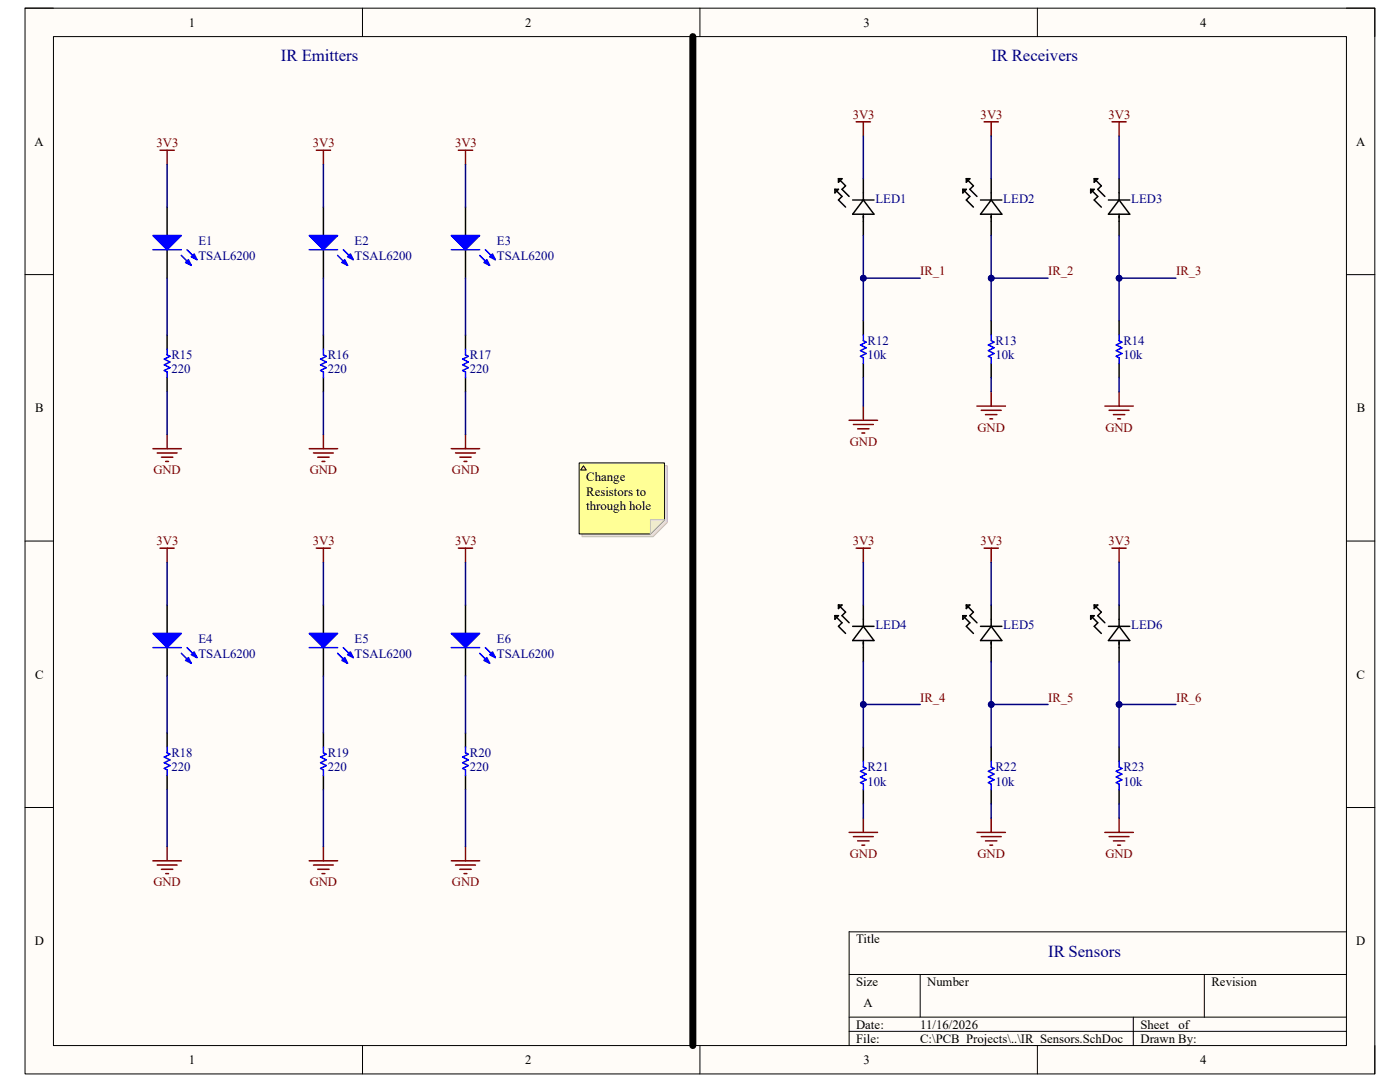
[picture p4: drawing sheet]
<svg xmlns="http://www.w3.org/2000/svg" width="279mm" height="216mm" viewBox="0 0 279 216" stroke-linecap="round" stroke-linejoin="round" font-family="sans-serif">
<path d="M5 1.6h269.4v212.7h-269.4z" fill-rule="evenodd" fill="#fffcf8"/>
<path d="M5 1.6h269.4v212.7h-269.4z" fill="none" stroke="#000" stroke-width=".2"/>
<path d="M10.7 7.3h258v201.3h-258z" fill-rule="evenodd" fill="#fffcf8"/>
<g fill="none" stroke="#000" stroke-width=".2">
<path d="M5 1.6h5.7M10.7 7.3h258v201.3h-258zM72.3 1.6v5.7M139.7 1.6v5.7M207 1.6v5.7M268.7 1.6h5.7v5.7M5 54.8h5.7M268.7 54.8h5.7M5 108h5.7M268.7 108h5.7M5 161.1h5.7M268.7 161.1h5.7"/>
<path d="M169.5 194.4h99.2M183.6 194.4v8.6M240.3 194.4v8.6M268.7 185.9h-99.2v22.7M72.3 208.6v5.7M139.7 208.6v5.7M169.5 203h99.2M169.5 205.8h99.2M207 208.6v5.7M226.2 203v5.6M274.4 208.6v5.7"/>
</g>
<path d="M33.4 41.3v5.7M33.4 49.8v5.7" fill="none" stroke="#000" stroke-width=".3"/>
<path d="M30.5 47h5.7l-2.8 2.8z" fill="#00f"/>
<path d="M30.5 47h5.7l-2.8 2.8zM36.2 51l2 1.9M37.3 49.8l2 2" fill="none" stroke="#00f" stroke-width=".3"/>
<path d="M37.6 51.8l.6 1.1-1.2-.5z" fill="#00f"/>
<path d="M37.6 51.8l.6 1.1-1.2-.5z" fill="none" stroke="#00f" stroke-width=".3"/>
<path d="M38.2 51.2l.5-.5 .6 1.1z" fill="#00f"/>
<path d="M30.5 49.8h5.7M38.2 51.2l.5-.5 .6 1.1z" fill="none" stroke="#00f" stroke-width=".3"/>
<path d="M64.5 41.3v5.7M64.5 49.8v5.7" fill="none" stroke="#000" stroke-width=".3"/>
<path d="M61.7 47h5.7l-2.9 2.8z" fill="#00f"/>
<path d="M61.7 47h5.7l-2.9 2.8zM67.4 51l2 1.9M68.5 49.8l2 2" fill="none" stroke="#00f" stroke-width=".3"/>
<path d="M68.8 51.8l.6 1.1-1.2-.5z" fill="#00f"/>
<path d="M68.8 51.8l.6 1.1-1.2-.5z" fill="none" stroke="#00f" stroke-width=".3"/>
<path d="M69.9 50.7l.6 1.1-1.1-.6z" fill="#00f"/>
<path d="M61.7 49.8h5.7M69.9 50.7l.6 1.1-1.1-.6z" fill="none" stroke="#00f" stroke-width=".3"/>
<path d="M92.9 41.3v5.7M92.9 49.8v5.7" fill="none" stroke="#000" stroke-width=".3"/>
<path d="M90.1 47h5.6l-2.8 2.8z" fill="#00f"/>
<path d="M90.1 47h5.6l-2.8 2.8zM95.7 51l2 1.9M96.9 49.8l2 2" fill="none" stroke="#00f" stroke-width=".3"/>
<path d="M97.1 51.8l.6 1.1-1.1-.5z" fill="#00f"/>
<path d="M97.1 51.8l.6 1.1-1.1-.5z" fill="none" stroke="#00f" stroke-width=".3"/>
<path d="M97.7 51.2l.6-.5 .6 1.1z" fill="#00f"/>
<path d="M90.1 49.8h5.6M97.7 51.2l.6-.5 .6 1.1z" fill="none" stroke="#00f" stroke-width=".3"/>
<path d="M33.4 120.7v5.7M33.4 129.2v5.7" fill="none" stroke="#000" stroke-width=".3"/>
<path d="M30.5 126.4h5.7l-2.8 2.8z" fill="#00f"/>
<path d="M30.5 126.4h5.7l-2.8 2.8zM36.2 130.4l2 1.9M37.3 129.2l2 2" fill="none" stroke="#00f" stroke-width=".3"/>
<path d="M37 131.8l.6-.6 .6 1.1z" fill="#00f"/>
<path d="M37 131.8l.6-.6 .6 1.1z" fill="none" stroke="#00f" stroke-width=".3"/>
<path d="M38.2 130.6l.5-.5 .6 1.1z" fill="#00f"/>
<path d="M30.5 129.2h5.7M38.2 130.6l.5-.5 .6 1.1z" fill="none" stroke="#00f" stroke-width=".3"/>
<path d="M64.5 120.7v5.7M64.5 129.2v5.7" fill="none" stroke="#000" stroke-width=".3"/>
<path d="M61.7 126.4h5.7l-2.9 2.8z" fill="#00f"/>
<path d="M61.7 126.4h5.7l-2.9 2.8zM67.4 130.4l2 1.9M68.5 129.2l2 2" fill="none" stroke="#00f" stroke-width=".3"/>
<path d="M68.2 131.8l.6-.6 .6 1.1z" fill="#00f"/>
<path d="M68.2 131.8l.6-.6 .6 1.1z" fill="none" stroke="#00f" stroke-width=".3"/>
<path d="M69.4 130.6l.5-.5 .6 1.1z" fill="#00f"/>
<path d="M61.7 129.2h5.7M69.4 130.6l.5-.5 .6 1.1z" fill="none" stroke="#00f" stroke-width=".3"/>
<path d="M92.9 120.7v5.7M92.9 129.2v5.7" fill="none" stroke="#000" stroke-width=".3"/>
<path d="M90.1 126.4h5.6l-2.8 2.8z" fill="#00f"/>
<path d="M90.1 126.4h5.6l-2.8 2.8zM95.7 130.4l2 1.9M96.9 129.2l2 2" fill="none" stroke="#00f" stroke-width=".3"/>
<path d="M96.6 131.8l.5-.6 .6 1.1z" fill="#00f"/>
<path d="M96.6 131.8l.5-.6 .6 1.1z" fill="none" stroke="#00f" stroke-width=".3"/>
<path d="M97.7 130.6l.6-.5 .6 1.1z" fill="#00f"/>
<g fill="none" stroke="#00f" stroke-width=".3">
<path d="M33.4 69.7v1.1l.5 .3-1.1 .6 1.1 .5-1.1 .6 1.1 .6-1.1 .5 .6 .3v1.2M64.5 69.7v1.1l.6 .3-1.1 .6 1.1 .5-1.1 .6 1.1 .6-1.1 .5 .5 .3v1.2M92.9 69.7v1.1l.6 .3-1.2 .6 1.2 .5-1.2 .6 1.2 .6-1.2 .5 .6 .3v1.2M172.3 66.8v1.2l.6 .3-1.2 .5 1.2 .6-1.2 .6 1.2 .5-1.2 .6 .6 .3v1.1M197.8 66.8v1.2l.6 .3-1.1 .5 1.1 .6-1.1 .6 1.1 .5-1.1 .6 .5 .3v1.1M223.3 66.8v1.2l.6 .3-1.1 .5 1.1 .6-1.1 .6 1.1 .5-1.1 .6 .5 .3v1.1M90.1 129.2h5.6M97.7 130.6l.6-.5 .6 1.1zM33.4 149.1v1.1l.5 .3-1.1 .6 1.1 .5-1.1 .6 1.1 .6-1.1 .5 .6 .3v1.1M64.5 149.1v1.1l.6 .3-1.1 .6 1.1 .5-1.1 .6 1.1 .6-1.1 .5 .5 .3v1.1M92.9 149.1v1.1l.6 .3-1.2 .6 1.2 .5-1.2 .6 1.2 .6-1.2 .5 .6 .3v1.1M172.3 151.9v1.1l.6 .3-1.2 .6 1.2 .6-1.2 .5 1.2 .6-1.2 .6 .6 .2v1.2"/>
<path d="M197.8 151.9v1.1l.6 .3-1.1 .6 1.1 .6-1.1 .5 1.1 .6-1.1 .6 .5 .3v1.1M223.3 151.9v1.1l.6 .3-1.1 .6 1.1 .6-1.1 .5 1.1 .6-1.1 .6 .5 .3v1.1"/>
</g>
<g fill="none" stroke="#800000" stroke-width=".3">
<path d="M31.9 30h2.9M33.4 30v2.8M63.1 30h2.9M64.5 30v2.8M91.5 30h2.8M92.9 30v2.8M170.9 24.3h2.8M172.3 24.3v2.8M196.4 24.3h2.8M197.8 24.3v2.8M221.9 24.3h2.9M223.3 24.3v2.8"/>
<path d="M197.8 78.2v2.8M223.3 78.2v2.8M30.5 89.5h5.7M31.4 90.4h3.9M32.2 91.2h2.3M33.1 92.1h.5M33.4 86.7v2.8M61.7 89.5h5.7M62.6 90.4h3.9M63.4 91.2h2.3M64.3 92.1h.5M64.5 86.7v2.8"/>
<path d="M90.1 89.5h5.6M90.9 90.4h4M91.8 91.2h2.2M92.6 92.1h.6M92.9 86.7v2.8M169.5 83.9h5.6M170.3 84.7h4M171.2 85.6h2.2M172 86.4h.6M172.3 81v2.9M195 81h5.6M195.8 81.9h4"/>
<path d="M196.7 82.7h2.3M197.5 83.6h.6M220.5 81h5.7M221.4 81.9h3.9M222.2 82.7h2.3M223.1 83.6h.5M31.9 109.4h2.9M33.4 109.4v2.8M63.1 109.4h2.9M64.5 109.4v2.8M91.5 109.4h2.8M92.9 109.4v2.8"/>
<path d="M170.9 109.4h2.8M172.3 109.4v2.8M196.4 109.4h2.8M197.8 109.4v2.8M221.9 109.4h2.9M223.3 109.4v2.8M30.5 171.8h5.7M31.4 172.6h3.9M32.2 173.5h2.3M33.1 174.3h.5M33.4 168.9v2.9M61.7 171.8h5.7"/>
<path d="M62.6 172.6h3.9M63.4 173.5h2.3M64.3 174.3h.5M64.5 168.9v2.9M90.1 171.8h5.6M90.9 172.6h4M91.8 173.5h2.2M92.6 174.3h.6M92.9 168.9v2.9M169.5 166.1h5.6M170.3 166.9h4M171.2 167.8h2.2"/>
<path d="M172 168.6h.6M172.3 163.3v2.8M195 166.1h5.6M195.8 166.9h4M196.7 167.8h2.3M197.5 168.6h.6M197.8 163.3v2.8M220.5 166.1h5.7M221.4 166.9h3.9M222.2 167.8h2.3M223.1 168.6h.5M223.3 163.3v2.8"/>
</g>
<path d="M138.3 7.3v201.3" fill="none" stroke="#000" stroke-width="1.4"/>
<g fill="none" stroke="#000" stroke-width=".3">
<path d="M166.6 37.8h.7l-.7 .7zM166.6 37.8l1.4 1.4-.7 .7 1.5 1.4M167.3 35.7h.7l-.7 .7zM167.3 35.7l1.5 1.4-.8 .7 1.5 1.4M170.2 39.9h4.2M172.3 35.7v4.2M172.3 39.9l2.1 2.8h-4.2zM192.2 37.8h.6l-.6 .7zM192.2 37.8l1.4 1.4-.8 .7 1.5 1.4M192.8 35.7h.8l-.8 .7zM192.8 35.7l1.5 1.4-.7 .7 1.4 1.4M195.7 39.9h4.2"/>
<path d="M197.8 35.7v4.2M197.8 39.9l2.1 2.8h-4.2zM217.7 37.8h.7l-.7 .7zM217.7 37.8l1.4 1.4-.7 .7 1.4 1.4M218.4 35.7h.7l-.7 .7zM218.4 35.7l1.4 1.4-.7 .7 1.4 1.4M221.2 39.9h4.3M223.3 35.7v4.2M223.3 39.9l2.2 2.8h-4.3zM172.3 42.7v4.3M197.8 42.7v4.3M223.3 42.7v4.3"/>
<path d="M33.4 66.8v2.9M33.4 75.4v2.8M64.5 66.8v2.9M64.5 75.4v2.8M92.9 66.8v2.9M92.9 75.4v2.8M172.3 64v2.8M172.3 72.5v2.9M197.8 64v2.8M197.8 72.5v2.9M223.3 64v2.8M223.3 72.5v2.9"/>
<path d="M166.6 122.8l1.4 1.5-.7 .7 1.5 1.4M166.6 122.8h.7l-.7 .8zM167.3 120.7l1.5 1.4-.8 .7 1.5 1.5M167.3 120.7h.7l-.7 .7zM170.2 125h4.2M172.3 120.7v4.3M172.3 127.8v4.3M172.3 125l2.1 2.8h-4.2zM192.2 122.9h.6l-.6 .7zM192.2 122.9l1.4 1.4-.8 .7 1.5 1.4M192.8 120.7h.8l-.8 .7zM192.8 120.7l1.5 1.4-.7 .8 1.4 1.4"/>
<path d="M195.7 125h4.2M197.8 125l2.1 2.8h-4.2zM197.8 120.7v4.3M197.8 127.8v4.3M217.7 122.9h.7l-.7 .7zM217.7 122.9l1.4 1.4-.7 .7 1.4 1.4M218.4 120.7h.7l-.7 .7zM218.4 120.7l1.4 1.4-.7 .8 1.4 1.4M221.2 125h4.3M223.3 125l2.2 2.8h-4.3zM223.3 120.7v4.3M223.3 127.8v4.3"/>
<path d="M33.4 146.2v2.9M33.4 154.7v2.9M64.5 146.2v2.9M64.5 154.7v2.9M92.9 146.2v2.9M92.9 154.7v2.9M172.3 149.1v2.8M172.3 157.6v2.8M197.8 149.1v2.8M197.8 157.6v2.8M223.3 149.1v2.8M223.3 157.6v2.8"/>
</g>
<path d="M33.4 32.8v8.5M64.5 32.8v8.5M92.9 32.8v8.5M172.3 27.1v8.6M172.3 47v17M33.4 112.2v8.5M64.5 112.2v8.5M92.9 112.2v8.5" fill="none" stroke="#000080" stroke-width=".3"/>
<circle cx="172.3" cy="55.5" r=".57" fill="#000080"/>
<circle cx="172.3" cy="55.5" r=".57" fill="none" stroke="#000080" stroke-width=".2"/>
<path d="M197.8 27.1v8.6M197.8 47v17M172.3 75.4v5.6M197.8 75.4v2.8" fill="none" stroke="#000080" stroke-width=".3"/>
<circle cx="197.8" cy="55.5" r=".57" fill="#000080"/>
<circle cx="197.8" cy="55.5" r=".57" fill="none" stroke="#000080" stroke-width=".2"/>
<path d="M223.3 47v17" fill="none" stroke="#000080" stroke-width=".3"/>
<circle cx="223.3" cy="55.5" r=".57" fill="#000080"/>
<circle cx="223.3" cy="55.5" r=".57" fill="none" stroke="#000080" stroke-width=".2"/>
<path d="M223.3 27.1v8.6M223.3 75.4v2.8M172.3 112.2v8.5M172.3 132.1v17" fill="none" stroke="#000080" stroke-width=".3"/>
<circle cx="172.3" cy="140.6" r=".57" fill="#000080"/>
<circle cx="172.3" cy="140.6" r=".57" fill="none" stroke="#000080" stroke-width=".2"/>
<path d="M197.8 132.1v17M172.3 160.4v2.9M197.8 160.4v2.9" fill="none" stroke="#000080" stroke-width=".3"/>
<circle cx="197.8" cy="140.6" r=".57" fill="#000080"/>
<circle cx="197.8" cy="140.6" r=".57" fill="none" stroke="#000080" stroke-width=".2"/>
<path d="M197.8 112.2v8.5M223.3 112.2v8.5M223.3 132.1v17" fill="none" stroke="#000080" stroke-width=".3"/>
<circle cx="223.3" cy="140.6" r=".57" fill="#000080"/>
<circle cx="223.3" cy="140.6" r=".57" fill="none" stroke="#000080" stroke-width=".2"/>
<path d="M172.3 55.5h11.3M223.3 160.4v2.9" fill="none" stroke="#000080" stroke-width=".3"/>
<circle cx="172.3" cy="55.5" r=".57" fill="#000080"/>
<circle cx="172.3" cy="55.5" r=".57" fill="none" stroke="#000080" stroke-width=".2"/>
<path d="M197.8 55.5h11.4" fill="none" stroke="#000080" stroke-width=".3"/>
<circle cx="197.8" cy="55.5" r=".57" fill="#000080"/>
<circle cx="197.8" cy="55.5" r=".57" fill="none" stroke="#000080" stroke-width=".2"/>
<path d="M223.3 55.5h11.4" fill="none" stroke="#000080" stroke-width=".3"/>
<circle cx="223.3" cy="55.5" r=".57" fill="#000080"/>
<circle cx="223.3" cy="55.5" r=".57" fill="none" stroke="#000080" stroke-width=".2"/>
<path d="M172.3 140.6h11.3" fill="none" stroke="#000080" stroke-width=".3"/>
<circle cx="172.3" cy="140.6" r=".57" fill="#000080"/>
<circle cx="172.3" cy="140.6" r=".57" fill="none" stroke="#000080" stroke-width=".2"/>
<path d="M197.8 140.6h11.4" fill="none" stroke="#000080" stroke-width=".3"/>
<circle cx="197.8" cy="140.6" r=".57" fill="#000080"/>
<circle cx="197.8" cy="140.6" r=".57" fill="none" stroke="#000080" stroke-width=".2"/>
<path d="M223.3 140.6h11.4" fill="none" stroke="#000080" stroke-width=".3"/>
<circle cx="223.3" cy="140.6" r=".57" fill="#000080"/>
<circle cx="223.3" cy="140.6" r=".57" fill="none" stroke="#000080" stroke-width=".2"/>
<path d="M33.4 55.5v11.3M64.5 55.5v11.3M92.9 55.5v11.3M33.4 78.2v8.5M64.5 78.2v8.5M92.9 78.2v8.5M33.4 134.9v11.3M64.5 134.9v11.3M92.9 134.9v11.3M33.4 157.6v11.3M64.5 157.6v11.3M92.9 157.6v11.3" fill="none" stroke="#000080" stroke-width=".3"/>
<path d="M116.2 92.9h17v11.4l-2.9 2.8h-14.1z" fill-rule="evenodd" fill="#e0ddd7"/>
<path d="M116.2 92.9h17v11.4l-2.9 2.8h-14.1z" fill="none" stroke="#bfbdba" stroke-width=".2"/>
<path d="M115.6 92.4h17v11.3l-2.8 2.8h-14.2z" fill-rule="evenodd" fill="#ffff96"/>
<path d="M115.6 92.4h17v11.3l-2.8 2.8h-14.2z" fill="none" stroke="#000" stroke-width=".2"/>
<path d="M129.8 103.7h2.8l-2.8 2.8z" fill="#f2f0d8"/>
<path d="M129.8 103.7h2.8l-2.8 2.8z" fill="none" stroke="#bfbdba" stroke-width=".2"/>
<path d="M116.4 92.9l.6 .9h-1.1z" fill="#ffcc78"/>
<path d="M116.4 92.9l.6 .9h-1.1z" fill="none" stroke="#300" stroke-width=".2"/>
<g font-size="3.4" fill="#000080">
<text x="56" y="12.2">IR Emitters</text>
<text x="197.9" y="12.2">IR Receivers</text>
<text x="209.2" y="190.9">IR Sensors</text>
</g>
<g font-size="2.5">
<text x="37.7" y="5.3">1</text>
<text x="104.8" y="5.3">2</text>
<text x="172.3" y="5.3">3</text>
<text x="239.5" y="5.3">4</text>
<text x="6.9" y="29.1">A</text>
<text x="270.6" y="29.1">A</text>
<text x="7" y="82.3">B</text>
<text x="270.8" y="82.3">B</text>
<text x="117" y="96.1">Change</text>
<text x="117" y="98.9">Resistors to</text>
<text x="117" y="101.7">through hole</text>
<text x="7" y="135.4">C</text>
<text x="270.7" y="135.4">C</text>
<text x="6.9" y="188.6">D</text>
<text x="170.9" y="188.2">Title</text>
<text x="270.7" y="188.6">D</text>
<text x="170.9" y="196.7">Size</text>
<text x="185" y="196.7">Number</text>
<text x="241.8" y="196.7">Revision</text>
<text x="172.3" y="201">A</text>
<text x="170.9" y="205.2">Date:</text>
<text x="170.9" y="208.1">File:</text>
<text x="183.6" y="205.2">11/16/2026</text>
<text x="183.7" y="208.1">C:\PCB_Projects\..\IR_Sensors.SchDoc</text>
<text x="227.6" y="205.2">Sheet</text>
<text x="227.6" y="208.1">Drawn By:</text>
<text x="235.2" y="205.2">of</text>
<text x="37.7" y="212.3">1</text>
<text x="104.8" y="212.3">2</text>
<text x="172.3" y="212.3">3</text>
<text x="239.5" y="212.3">4</text>
</g>
<g font-size="2.5" fill="#800000">
<text x="170.2" y="23.7">3V3</text>
<text x="195.7" y="23.7">3V3</text>
<text x="221.2" y="23.7">3V3</text>
<text x="31.2" y="29.4">3V3</text>
<text x="62.4" y="29.4">3V3</text>
<text x="90.8" y="29.4">3V3</text>
<text x="183.6" y="54.9">IR_1</text>
<text x="209.2" y="54.9">IR_2</text>
<text x="234.7" y="54.9">IR_3</text>
<text x="169.6" y="89">GND</text>
<text x="195.1" y="86.1">GND</text>
<text x="220.6" y="86.1">GND</text>
<text x="30.6" y="94.7">GND</text>
<text x="61.8" y="94.7">GND</text>
<text x="90.2" y="94.7">GND</text>
<text x="31.2" y="108.8">3V3</text>
<text x="62.4" y="108.8">3V3</text>
<text x="90.8" y="108.8">3V3</text>
<text x="170.2" y="108.8">3V3</text>
<text x="195.7" y="108.8">3V3</text>
<text x="221.2" y="108.8">3V3</text>
<text x="183.6" y="140">IR_4</text>
<text x="209.2" y="140">IR_5</text>
<text x="234.7" y="140">IR_6</text>
<text x="169.6" y="171.2">GND</text>
<text x="195.1" y="171.2">GND</text>
<text x="220.6" y="171.2">GND</text>
<text x="30.6" y="176.9">GND</text>
<text x="61.8" y="176.9">GND</text>
<text x="90.2" y="176.9">GND</text>
</g>
<g font-size="2.5" fill="#000080">
<text x="174.7" y="40.5">LED1</text>
<text x="200.2" y="40.5">LED2</text>
<text x="225.8" y="40.5">LED3</text>
<text x="39.6" y="49">E1</text>
<text x="39.6" y="51.8">TSAL6200</text>
<text x="70.8" y="49">E2</text>
<text x="70.8" y="51.8">TSAL6200</text>
<text x="99.1" y="49">E3</text>
<text x="99.1" y="51.8">TSAL6200</text>
<text x="34.2" y="71.7">R15</text>
<text x="65.4" y="71.7">R16</text>
<text x="93.8" y="71.7">R17</text>
<text x="173.1" y="68.8">R12</text>
<text x="173.1" y="71.7">10k</text>
<text x="198.7" y="68.8">R13</text>
<text x="198.7" y="71.7">10k</text>
<text x="224.2" y="68.8">R14</text>
<text x="224.2" y="71.7">10k</text>
<text x="34.2" y="74.5">220</text>
<text x="65.4" y="74.5">220</text>
<text x="93.8" y="74.5">220</text>
<text x="174.7" y="125.6">LED4</text>
<text x="200.2" y="125.6">LED5</text>
<text x="225.8" y="125.6">LED6</text>
<text x="39.6" y="128.4">E4</text>
<text x="39.6" y="131.2">TSAL6200</text>
<text x="70.8" y="128.4">E5</text>
<text x="70.8" y="131.2">TSAL6200</text>
<text x="99.1" y="128.4">E6</text>
<text x="99.1" y="131.2">TSAL6200</text>
<text x="34.2" y="151.1">R18</text>
<text x="34.2" y="153.9">220</text>
<text x="65.4" y="151.1">R19</text>
<text x="65.4" y="153.9">220</text>
<text x="93.8" y="151.1">R20</text>
<text x="93.8" y="153.9">220</text>
<text x="173.1" y="153.9">R21</text>
<text x="198.7" y="153.9">R22</text>
<text x="224.2" y="153.9">R23</text>
<text x="173.1" y="156.8">10k</text>
<text x="198.7" y="156.8">10k</text>
<text x="224.2" y="156.8">10k</text>
</g>
</svg>
